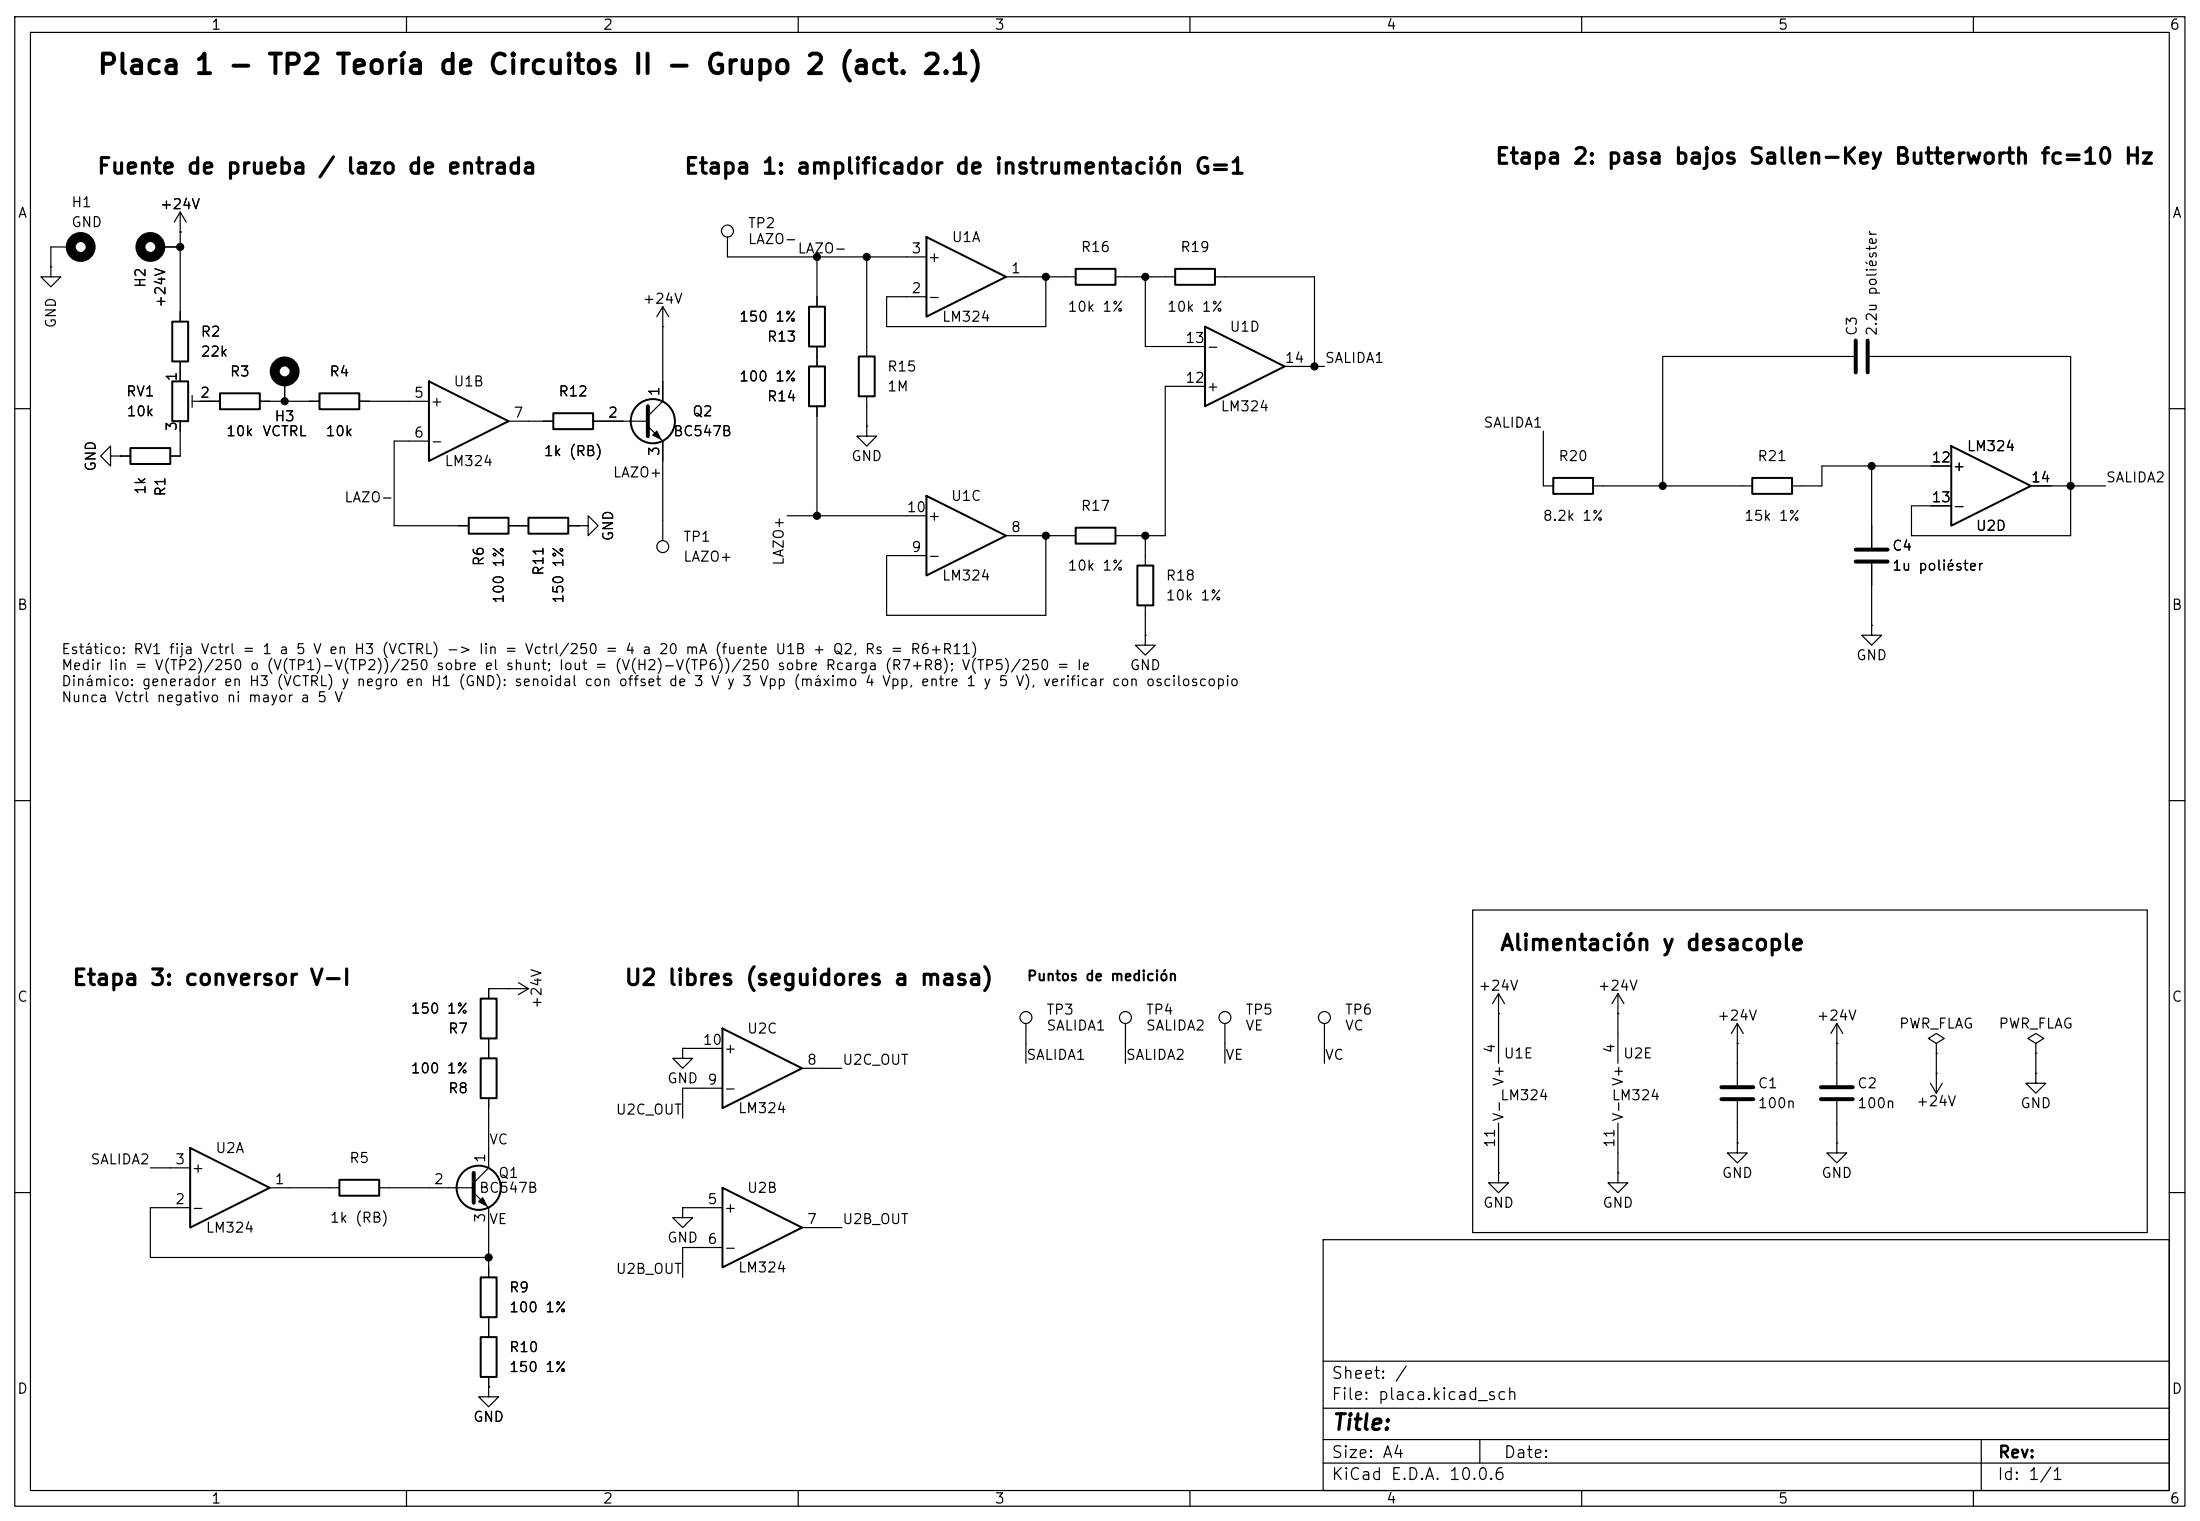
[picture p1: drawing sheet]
<svg xmlns="http://www.w3.org/2000/svg" width="281mm" height="194mm" viewBox="0 0 281 194" stroke-linecap="round" stroke-linejoin="round" font-family="sans-serif">
<g fill="none" stroke="#000" stroke-width=".15">
<path d="M1.9 2.1h277v190h-277zM3.9 4.1h273v186h-273zM51.9 2.1v2M101.9 2.1v2M151.9 2.1v2M201.9 2.1v2M251.9 2.1v2M6.5 34v1.3h-1.3l1.3 1.3 1.3-1.3h-1.3M6.5 34h.1M9 31.5h-2.5v2.5M20.5 31.5h2.5M23 29.6h.1"/>
<path d="M23 27.1l-.8 1.2M23 27.1l.8 1.2M23 27.1v13.9M84.6 39.1v12.1l-1.9 1.9M84.6 39.1l-.8 1.3M84.6 39.1l.8 1.3M92.9 30.2v2.6h25.4M104.3 32.8v6.3M110.6 32.8v12.7M128.4 35.3h8.9M133.5 35.3v6.4h-20.3v-3.8h5.1M142.4 35.3h7.6"/>
<path d="M146.2 35.3v8.9h7.6M155.1 35.3h12.7v11.4M1.9 52.1h2M14.1 58.2v-1.3l-1.3 1.3 1.3 1.2v-1.2h1.3M15.4 58.2h.1M15.4 58.2h1.3M23 46.1v2.5M23 53.7v4.5h-1.3M24.5 51.2h3.6M24.5 50.4v1.6M33.2 51.2h7.6M36.3 48.6v2.6"/>
<path d="M45.9 51.2h8.9M54.8 56.3h-4.5v10.8h9.5M64.9 53.7h5.7M75.7 53.7h7M82.7 54.4l1.9 1.9v12.7M84.6 41.7h.1M104.3 44.2v2.5M104.3 51.8v14M110.6 54.4v1.2h1.3l-1.3 1.3-1.2-1.3h1.2M110.6 54.4h.1M110.6 50.6v3.8M153.8 49.3h-5.1v19h-6.3"/>
<path d="M164 46.7h5.1M197 55v7h1.3M236.6 45.5h-24.4v16.5M238.6 45.5h25.7v22.8h-20.3v-3.8h5.1M238.9 59.4v10.5M249.1 59.4h-16.5v2.6h-3.9M276.9 52.1h2M64.9 67.1h2.6M72.5 67.1h1.3M73.8 67.1h1.3v1.2l1.2-1.2-1.2-1.3v1.3M73.8 67.1h.1M100.5 65.8h17.8"/>
<path d="M128.4 68.3h8.9M133.5 68.3v10.2h-20.3v-7.6h5.1M146.2 68.3v3.8M146.2 77.2v3.8M203.3 62h20.4M238.9 79.8v1.2h1.3l-1.3 1.3-1.3-1.3h1.3M238.9 79.8h.1M238.9 71.9v7.9M259.2 62h9.5M146.2 81v1.3h1.3l-1.3 1.3-1.3-1.3h1.3M146.2 81h.1M1.9 102.1h2"/>
<path d="M188 116.1h86.1v41.1h-86.1zM276.9 102.1h2M62.4 132.5v2.5M64.9 126.1h.1M66.2 125.4l1.3 .7M67.5 126.1h-5.1v1.3M67.5 126.1l-1.3 .8M87.1 133.7v1.3h1.3l-1.3 1.3-1.2-1.3h1.2M87.1 133.7h.1M87.1 133.7h5.1M92.2 138.8h-5.1v3.8M102.4 136.3h5.1"/>
<path d="M131 130.6v5M143.7 130.6v5M156.4 130.6v5M169.1 130.6v5M191.3 129.3h.1M191.3 126.8v8.8M191.3 126.8l-.8 1.2M191.3 126.8l.7 1.2M206.5 129.3h.1M206.5 126.8l-.7 1.2M206.5 126.8l.8 1.2M206.5 126.8v8.8"/>
<path d="M221.8 133.1h.1M221.8 130.6v7.8M221.8 130.6l-.8 1.2M221.8 130.6l.7 1.2M234.5 133.1h.1M234.5 130.6l-.8 1.2M234.5 130.6l.7 1.2M234.5 130.6v7.8M246.4 138.2l.8 1.3M247.2 136.9h.1M247.2 133.1l1-.6-1-.7-1.1 .7 1.1 .6v1.3M247.2 134.4h.1"/>
<path d="M247.2 134.4v5.1M247.9 138.2l-.7 1.3M259.9 136.9v1.3h1.2l-1.2 1.3-1.3-1.3h1.3M259.9 136.9h.1M259.9 133.1l1-.6-1-.7-1.1 .7 1.1 .6v1.3M259.9 134.4h.1M259.9 134.4v2.5M1.9 152.1h2M19.2 149h5.1M24.3 154.1h-5.1v6.3h43.2M34.4 151.5h8.9M48.4 151.5h12.1"/>
<path d="M60.5 152.2l1.9 1.9v8.8M62.4 140.1v8.9l-1.9 1.9M87.1 154.1v1.2h1.3l-1.3 1.3-1.2-1.3h1.2M87.1 154.1h.1M87.1 154.1h5.1M92.2 159.1h-5.1v3.8M102.4 156.6h5.1M168.9 158.1h108v32h-108zM191.3 149.6v1.3h1.2l-1.2 1.3-1.3-1.3h1.3M191.3 149.6h.1M191.3 143.3v6.3M206.5 149.6v1.3h1.3l-1.3 1.3-1.3-1.3h1.3"/>
<path d="M206.5 149.6h.1M206.5 143.3v6.3M221.8 145.8v1.3h1.2l-1.2 1.2-1.3-1.2h1.3M221.8 145.8h.1M221.8 140.5v5.3M234.5 145.8v1.3h1.2l-1.2 1.2-1.3-1.2h1.3M234.5 145.8h.1M234.5 140.5v5.3M276.9 152.1h2M62.4 176.9v1.3h1.2l-1.2 1.3-1.3-1.3h1.3M62.4 176.9h.1M62.4 168v2.6"/>
<path d="M62.4 175.6v1.3M168.9 179.6h108M168.9 173.6h108M51.9 190.1v2M101.9 190.1v2M151.9 190.1v2M168.9 186.6h108M168.9 183.6h108M188.9 183.6v3M201.9 190.1v2M251.9 190.1v2M252.9 183.6v6.5"/>
<circle cx="92.9" cy="29.5" r=".76"/>
<circle cx="84.6" cy="69.7" r=".76"/>
<circle cx="131" cy="129.8" r=".76"/>
<circle cx="143.7" cy="129.8" r=".76"/>
<circle cx="156.4" cy="129.8" r=".76"/>
<circle cx="169.1" cy="129.8" r=".76"/>
</g>
<path d="M82.7 51.8v3.8M236.9 43.4v4.1M238.4 43.4v4.1M236.9 70.1h4M236.9 71.6h4M219.7 138.7h4.1M232.4 138.7h4.1M60.5 149.6v3.8M219.7 140.2h4.1M232.4 140.2h4.1" fill="none" stroke="#000" stroke-width=".51"/>
<g fill="none" stroke="#000" stroke-width=".25">
<path d="M103.3 39.1h2v5.1h-2zM118.3 30.2l10.1 5.1-10.1 5.1zM137.3 34.3h5.1v2h-5.1zM150 34.3h5.1v2h-5.1zM16.7 57.2h5v2h-5zM22 41h2v5.1h-2zM22 48.6h2v5.1h-2zM28.1 50.2h5.1v2h-5.1zM40.8 50.2h5.1v2h-5.1zM54.8 48.6l10.1 5.1-10.1 5.1zM70.6 52.7h5.1v2h-5.1zM103.3 46.7h2v5.1h-2z"/>
<path d="M109.6 45.5h2v5.1h-2zM153.8 41.7l10.2 5-10.2 5.1zM249.1 56.9l10.1 5.1-10.1 5.1zM59.8 66h5.1v2.1h-5.1zM67.5 66h5v2.1h-5zM118.3 63.3l10.1 5-10.1 5.1zM137.3 67.3h5.1v2.1h-5.1zM145.2 72.1h2v5.1h-2zM198.3 61h5v2h-5zM223.7 61h5v2h-5zM61.4 135h2v5.1h-2zM61.4 127.4h2v5.1h-2z"/>
<path d="M92.2 131.2l10.2 5.1-10.2 5.1zM24.3 146.4l10.1 5.1-10.1 5.1zM43.3 150.5h5.1v2h-5.1zM92.2 151.5l10.2 5.1-10.2 5.1zM61.4 162.9h2v5.1h-2zM61.4 170.6h2v5h-2z"/>
<circle cx="83.3" cy="53.7" r="2.82"/>
<circle cx="61.1" cy="151.5" r="2.82"/>
</g>
<path d="M83.3 55.5l.5-.5 .5 1zM61.6 152.8l.5 1-1-.5z" fill="#000" stroke="#000" stroke-width=".15"/>
<g fill="none" stroke="#000" stroke-width="1.3">
<circle cx="10.3" cy="31.5" r="1.27"/>
<circle cx="19.2" cy="31.5" r="1.27"/>
<circle cx="36.3" cy="47.4" r="1.27"/>
</g>
<g fill="#000" stroke="#000" stroke-width=".13">
<circle cx="23" cy="31.5" r=".46"/>
<circle cx="104.3" cy="32.8" r=".46"/>
<circle cx="110.6" cy="32.8" r=".46"/>
<circle cx="133.5" cy="35.3" r=".46"/>
<circle cx="146.2" cy="35.3" r=".46"/>
<circle cx="36.3" cy="51.2" r=".46"/>
<circle cx="167.8" cy="46.7" r=".46"/>
<circle cx="238.9" cy="59.4" r=".46"/>
<circle cx="104.3" cy="65.8" r=".46"/>
<circle cx="133.5" cy="68.3" r=".46"/>
<circle cx="146.2" cy="68.3" r=".46"/>
<circle cx="212.2" cy="62" r=".46"/>
<circle cx="264.3" cy="62" r=".46"/>
<circle cx="62.4" cy="160.4" r=".46"/>
</g>
<text font-size="2.5" x="12.3" y="10.1">Placa 1 - TP2 Teoría de Circuitos II - Grupo 2 (act. 2.1)</text>
<g font-size="2">
<text x="12.3" y="22.7">Fuente de prueba / lazo de entrada</text>
<text x="87.2" y="22.7">Etapa 1: amplificador de instrumentación G=1</text>
<text x="190.7" y="21.4">Etapa 2: pasa bajos Sallen-Key Butterworth fc=10 Hz</text>
<text x="191.3" y="121.8">Alimentación y desacople</text>
<text x="9.1" y="126.2">Etapa 3: conversor V-I</text>
<text x="79.6" y="126.2">U2 libres (seguidores a masa)</text>
<text x="169.9" y="183">Title:</text>
</g>
<g font-size="1.5">
<text x="169.8" y="179">File: placa.kicad_sch</text>
<text x="169.8" y="176.3">Sheet: /</text>
<text x="169.8" y="189.2">KiCad E.D.A. 10.0.6</text>
<text x="169.8" y="186.4">Size: A4</text>
<text x="191.8" y="186.4">Date:</text>
<text x="254.8" y="189.2">Id: 1/1</text>
<text x="254.9" y="186.4">Rev:</text>
</g>
<g font-size="1.3">
<text x="26.9" y="4.1">1</text>
<text x="76.9" y="4.1">2</text>
<text x="126.9" y="4.1">3</text>
<text x="176.9" y="4.1">4</text>
<text x="226.9" y="4.1">5</text>
<text x="276.9" y="4.1">6</text>
<text x="2.2" y="28.1">A</text>
<text x="9" y="26.8">H1</text>
<text x="9" y="29.3">GND</text>
<text x="20.3" y="27">+24V</text>
<text x="95.4" y="29.4">TP2</text>
<text x="277.2" y="28.1">A</text>
<text x="95.4" y="31.5">LAZO-</text>
<text x="101.7" y="32.6">LAZO-</text>
<text x="116.2" y="32.6">3</text>
<text x="118.4" y="33.7">+</text>
<text x="121.4" y="31.2">U1A</text>
<text x="128.9" y="35.2">1</text>
<text x="137.9" y="32.5">R16</text>
<text x="150.6" y="32.5">R19</text>
<text x="7.5" y="42" transform="rotate(-90 7.5 42)">GND</text>
<text x="18.9" y="36.8" transform="rotate(-90 18.9 36.8)">H2</text>
<text x="21.4" y="39.4" transform="rotate(-90 21.4 39.4)">+24V</text>
<text x="81.9" y="39.1">+24V</text>
<text x="94.2" y="41.4">150 1%</text>
<text x="116.2" y="37.7">2</text>
<text x="118.4" y="38.8">-</text>
<text x="120.2" y="41.4">LM324</text>
<text x="136.2" y="40.1">10k 1%</text>
<text x="148.9" y="40.1">10k 1%</text>
<text x="25.5" y="43.3">R2</text>
<text x="25.5" y="45.8">22k</text>
<text x="97.8" y="43.9">R13</text>
<text x="113.2" y="47.7">R15</text>
<text x="151.2" y="44.1">13</text>
<text x="153.9" y="45.2">-</text>
<text x="156.9" y="42.6">U1D</text>
<text x="163.9" y="46.6">14</text>
<text x="169" y="46.6">SALIDA1</text>
<text x="237.3" y="43" transform="rotate(-90 237.3 43)">C3</text>
<text x="239.9" y="43" transform="rotate(-90 239.9 43)">2.2u poliéster</text>
<text x="16" y="50.9">RV1</text>
<text x="16.1" y="53.4">10k</text>
<text x="22.9" y="48.7" transform="rotate(-90 22.9 48.7)">1</text>
<text x="25.4" y="51.1">2</text>
<text x="29.3" y="48.3">R3</text>
<text x="42" y="48.3">R4</text>
<text x="52.7" y="51.1">5</text>
<text x="54.9" y="52.2">+</text>
<text x="57.8" y="49.6">U1B</text>
<text x="65.4" y="53.6">7</text>
<text x="71.2" y="50.9">R12</text>
<text x="77.5" y="53.6">2</text>
<text x="84.5" y="50.7" transform="rotate(-90 84.5 50.7)">1</text>
<text x="88.3" y="53.4">Q2</text>
<text x="94.2" y="49">100 1%</text>
<text x="97.8" y="51.5">R14</text>
<text x="113.2" y="50.2">1M</text>
<text x="151.2" y="49.1">12</text>
<text x="153.9" y="50.2">+</text>
<text x="155.7" y="52.8">LM324</text>
<text x="22.9" y="55.1" transform="rotate(-90 22.9 55.1)">3</text>
<text x="28.8" y="56">10k</text>
<text x="33.4" y="56">VCTRL</text>
<text x="34.9" y="54.1">H3</text>
<text x="41.5" y="56">10k</text>
<text x="52.7" y="56.1">6</text>
<text x="54.9" y="57.2">-</text>
<text x="56.7" y="59.8">LM324</text>
<text x="69.3" y="58.5">1k (RB)</text>
<text x="84.5" y="58.3" transform="rotate(-90 84.5 58.3)">3</text>
<text x="85.8" y="56">BC547B</text>
<text x="108.6" y="59.1">GND</text>
<text x="189.3" y="54.9">SALIDA1</text>
<text x="198.8" y="59.1">R20</text>
<text x="224.2" y="59.1">R21</text>
<text x="246.5" y="59.3">12</text>
<text x="251" y="57.9">LM324</text>
<text x="12.5" y="60.2" transform="rotate(-90 12.5 60.2)">GND</text>
<text x="18.9" y="63.2" transform="rotate(-90 18.9 63.2)">1k</text>
<text x="21.4" y="63.4" transform="rotate(-90 21.4 63.4)">R1</text>
<text x="43.8" y="64.4">LAZO-</text>
<text x="78.1" y="61.2">LAZO+</text>
<text x="115.6" y="65.7">10</text>
<text x="121.3" y="64.2">U1C</text>
<text x="137.9" y="65.5">R17</text>
<text x="246.5" y="64.4">13</text>
<text x="249.2" y="60.4">+</text>
<text x="249.2" y="65.5">-</text>
<text x="259.2" y="61.8">14</text>
<text x="268.7" y="61.9">SALIDA2</text>
<text x="78.6" y="69.1" transform="rotate(-90 78.6 69.1)">GND</text>
<text x="87.1" y="69.4">TP1</text>
<text x="87.1" y="72">LAZO+</text>
<text x="116.2" y="70.7">9</text>
<text x="118.4" y="71.8">-</text>
<text x="118.4" y="66.8">+</text>
<text x="128.9" y="68.2">8</text>
<text x="196.8" y="66.8">8.2k 1%</text>
<text x="222.5" y="66.8">15k 1%</text>
<text x="241.4" y="70.6">C4</text>
<text x="252.1" y="68">U2D</text>
<text x="62.1" y="72.3" transform="rotate(-90 62.1 72.3)">R6</text>
<text x="64.6" y="77.1" transform="rotate(-90 64.6 77.1)">100 1%</text>
<text x="69.7" y="73.5" transform="rotate(-90 69.7 73.5)">R11</text>
<text x="72.2" y="77.1" transform="rotate(-90 72.2 77.1)">150 1%</text>
<text x="100.3" y="72.3" transform="rotate(-90 100.3 72.3)">LAZO+</text>
<text x="120.2" y="74.4">LM324</text>
<text x="136.2" y="73.1">10k 1%</text>
<text x="148.7" y="74.4">R18</text>
<text x="148.7" y="76.9">10k 1%</text>
<text x="241.4" y="73.1">1u poliéster</text>
<text x="2.1" y="78.1">B</text>
<text x="7.7" y="83.8">Estático: RV1 fija Vctrl = 1 a 5 V en H3 (VCTRL) -&gt; Iin = Vctrl/250 = 4 a 20 mA (fuente U1B + Q2, Rs = R6+R11)</text>
<text x="277.1" y="78.1">B</text>
<text x="7.7" y="85.8">Medir Iin = V(TP2)/250 o (V(TP1)-V(TP2))/250 sobre el shunt; Iout = (V(H2)-V(TP6))/250 sobre Rcarga (R7+R8); V(TP5)/250 = Ie</text>
<text x="7.7" y="87.9">Dinámico: generador en H3 (VCTRL) y negro en H1 (GND): senoidal con offset de 3 V y 3 Vpp (máximo 4 Vpp, entre 1 y 5 V), verificar con osciloscopio</text>
<text x="7.7" y="89.9">Nunca Vctrl negativo ni mayor a 5 V</text>
<text x="144.1" y="85.8">GND</text>
<text x="236.8" y="84.5">GND</text>
<text x="131" y="125.4">Puntos de medición</text>
<text x="2.1" y="128.1">C</text>
<text x="52.3" y="129.6">150 1%</text>
<text x="69.4" y="128.8" transform="rotate(-90 69.4 128.8)">+24V</text>
<text x="133.5" y="129.8">TP3</text>
<text x="133.5" y="131.8">SALIDA1</text>
<text x="146.2" y="129.8">TP4</text>
<text x="146.2" y="131.8">SALIDA2</text>
<text x="158.9" y="129.8">TP5</text>
<text x="158.9" y="131.8">VE</text>
<text x="171.6" y="129.8">TP6</text>
<text x="171.6" y="131.8">VC</text>
<text x="188.6" y="126.7">+24V</text>
<text x="203.8" y="126.7">+24V</text>
<text x="219.1" y="130.5">+24V</text>
<text x="231.8" y="130.5">+24V</text>
<text x="242.3" y="131.5">PWR_FLAG</text>
<text x="255" y="131.5">PWR_FLAG</text>
<text x="277.1" y="128.1">C</text>
<text x="52.3" y="137.2">100 1%</text>
<text x="57.1" y="132.2">R7</text>
<text x="89.6" y="133.6">10</text>
<text x="92.3" y="134.7">+</text>
<text x="95.3" y="132.2">U2C</text>
<text x="102.9" y="136.1">8</text>
<text x="107.4" y="136.2">U2C_OUT</text>
<text x="130.9" y="135.5">SALIDA1</text>
<text x="143.6" y="135.5">SALIDA2</text>
<text x="156.3" y="135.5">VE</text>
<text x="169" y="135.5">VC</text>
<text x="191.1" y="134.5" transform="rotate(-90 191.1 134.5)">4</text>
<text x="191.8" y="135.3">U1E</text>
<text x="206.4" y="134.5" transform="rotate(-90 206.4 134.5)">4</text>
<text x="207.1" y="135.3">U2E</text>
<text x="57.1" y="139.8">R8</text>
<text x="78.5" y="142.5">U2C_OUT</text>
<text x="85.1" y="138.5">GND</text>
<text x="90.2" y="138.7">9</text>
<text x="92.3" y="139.8">-</text>
<text x="94.1" y="142.3">LM324</text>
<text x="191.4" y="140.7">LM324</text>
<text x="192.2" y="143.2" transform="rotate(-90 192.2 143.2)">V-</text>
<text x="192.2" y="138.7" transform="rotate(-90 192.2 138.7)">V+</text>
<text x="205.6" y="140.7">LM324</text>
<text x="207.5" y="143.2" transform="rotate(-90 207.5 143.2)">V-</text>
<text x="207.5" y="138.7" transform="rotate(-90 207.5 138.7)">V+</text>
<text x="224.3" y="139.1">C1</text>
<text x="224.3" y="141.7">100n</text>
<text x="237" y="139.1">C2</text>
<text x="237" y="141.7">100n</text>
<text x="244.5" y="141.4">+24V</text>
<text x="257.8" y="141.7">GND</text>
<text x="11.5" y="148.9">SALIDA2</text>
<text x="22.3" y="148.8">3</text>
<text x="24.4" y="149.9">+</text>
<text x="27.4" y="147.4">U2A</text>
<text x="44.5" y="148.7">R5</text>
<text x="62.2" y="148.4" transform="rotate(-90 62.2 148.4)">1</text>
<text x="62.3" y="146.3">VC</text>
<text x="191.1" y="146.5" transform="rotate(-90 191.1 146.5)">11</text>
<text x="206.4" y="146.5" transform="rotate(-90 206.4 146.5)">11</text>
<text x="22.3" y="153.9">2</text>
<text x="24.4" y="155">-</text>
<text x="35" y="151.4">1</text>
<text x="55.3" y="151.4">2</text>
<text x="61.1" y="152.5">BC547B</text>
<text x="63.5" y="150.6">Q1</text>
<text x="90.2" y="153.9">5</text>
<text x="92.3" y="155">+</text>
<text x="95.3" y="152.5">U2B</text>
<text x="189.2" y="154.4">GND</text>
<text x="204.5" y="154.4">GND</text>
<text x="219.7" y="150.6">GND</text>
<text x="232.4" y="150.6">GND</text>
<text x="26.2" y="157.6">LM324</text>
<text x="42" y="156.3">1k (RB)</text>
<text x="62.2" y="156.1" transform="rotate(-90 62.2 156.1)">3</text>
<text x="62.3" y="156.5">VE</text>
<text x="85.1" y="158.8">GND</text>
<text x="90.2" y="159">6</text>
<text x="92.3" y="160.1">-</text>
<text x="102.9" y="156.5">7</text>
<text x="107.4" y="156.5">U2B_OUT</text>
<text x="64.9" y="165.2">R9</text>
<text x="64.9" y="167.7">100 1%</text>
<text x="78.5" y="162.8">U2B_OUT</text>
<text x="94.1" y="162.6">LM324</text>
<text x="64.9" y="172.8">R10</text>
<text x="2.1" y="178.1">D</text>
<text x="64.9" y="175.3">150 1%</text>
<text x="277.1" y="178.1">D</text>
<text x="60.3" y="181.7">GND</text>
<text x="26.9" y="192.1">1</text>
<text x="76.9" y="192.1">2</text>
<text x="126.9" y="192.1">3</text>
<text x="176.9" y="192.1">4</text>
<text x="226.9" y="192.1">5</text>
<text x="276.9" y="192.1">6</text>
</g>
</svg>
